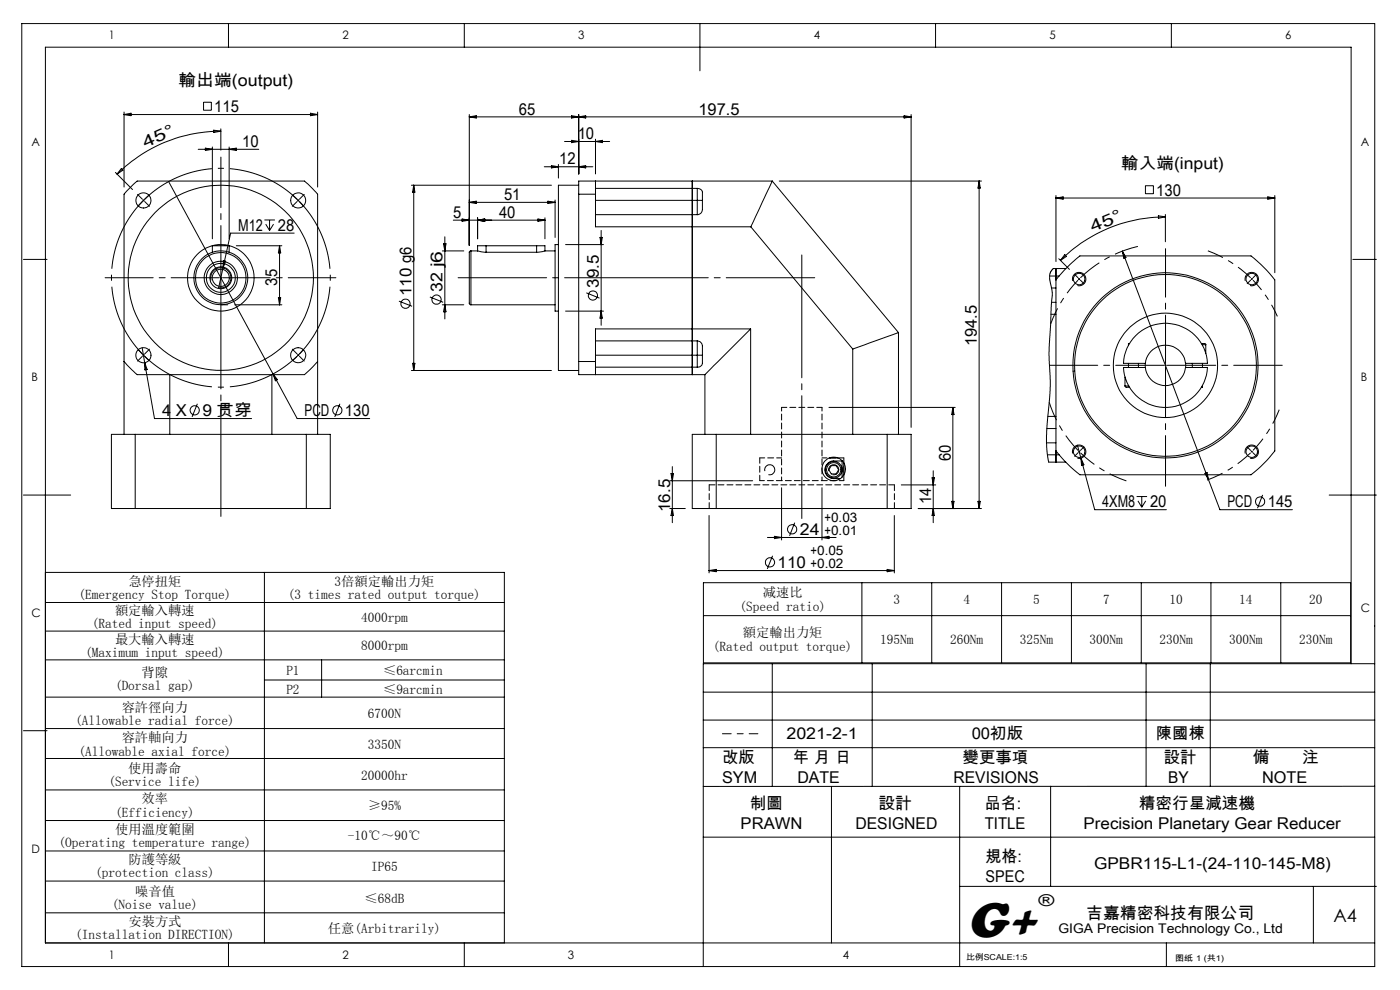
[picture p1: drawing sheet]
<svg xmlns="http://www.w3.org/2000/svg" width="297mm" height="210mm" viewBox="0 0 297 210" stroke-linecap="round" stroke-linejoin="round" font-family="sans-serif">
<g fill="none" stroke="#000" stroke-width=".21">
<path d="M4.6 5h287v200h-287zM48.5 5v5M98.5 5v5M148.5 5v10M198.5 5v5M248.5 5v5M24.5 36.6l3.6 3.6M25.8 35.7l.3 .4-1.3 .8zM26.3 23.8v15.9M26.3 24.3h41.1M26.3 24.3l1.5-.3v.5zM35.8 38.5l22.1 40.8"/>
<path d="M42.1 31.7h12.8M43.2 21.7h1.6v1.7h-1.6zM43.6 31.4l1.4 .3-1.4 .2zM45 31.2v19.5M45.3 27.6l1.5 .2-1.5 .3zM46.8 27.8a31.1 31.1 0 0 0-22 9.1M46.8 27.3v4.5M48.6 31.2v19.5M48.6 31.7l1.5-.3v.5zM65.9 24l1.5 .3-1.5 .2zM67.4 23.8v15.9M87.3 39.3h29.7"/>
<path d="M87.8 39.3v39.3M87.8 39.3l.2 1.5h-.5zM99.6 24.3v27.8M99.6 24.8h93.7M99.6 24.8l1.4-.3v.5zM115.5 35.4h10.3M117 35.1l1.5 .3-1.5 .2zM118.5 34.9v2.9M119.8 30h9.5M121.2 24.5l1.6 .3-1.6 .2zM121.2 29.8l1.6 .2-1.6 .3zM122.8 39.3h-4.3v39.3h4.3"/>
<path d="M122.8 35.4l1.4-.3v.5zM122.8 24.3v12.6M122.8 24.8l1.4-.3v.5zM126.3 38.4v2.8M126.3 40h21.6M126.3 29.5v7.4M126.3 30l1.5-.2v.5zM146.9 38.4v41.1M147.9 40l.8 .2 .3 .5v2.8a1.93 1.93 0 0 1-.6 1.9l-.5 .1M147.9 40v2.5M163.8 38.4h-41v2.8M163.8 38.4l-4.5 9.7"/>
<path d="M163.8 38.4l26.8 32.1M165.3 38.4h42.9M191.8 24.5l1.5 .3-1.5 .2zM193.3 24.3v66.4M207.7 38.4v69.5M207.7 38.4l.3 1.5h-.5zM243 39.4h1.7v1.7h-1.7zM5 55h5M30.3 42.4l.1 .1M30.4 42.5l-.1 .1M30.4 42.5l.2 .1M30.6 42.4l-.2 .1"/>
<path d="M31.6 41.4l-2.3 2.3M44.8 59.5a2.14 2.14 0 0 1 1.8-2.7 2.14 2.14 0 0 1 2.4 2.3 2.14 2.14 0 0 1-2.7 1.9M45 53.5v-1.4h3.6v1.4M47.3 56.8l-.9 4.2M47.4 55.3l.5 .1-.6 1.4zM50.1 52.1h9.7M56.1 46.7h2.2M56.4 47.5l.8 1.4M57.2 46.7v2.2M58 47.5l-.8 1.4M59.3 52.1v12.6M59.3 52.1l.2 1.5h-.4z"/>
<path d="M62.1 41.4l2.2 2.3M62.4 49.5h-13.5l-1.6 7.3M93.8 53.2h4.6M94.1 51.7h.5l-.2 1.5zM94.4 50.2v17.5M96.2 46.7h19.4M98 46.5l1.6 .2-1.6 .2zM99.6 42.9l1.4-.2v.5zM99.6 42.9h18.2M99.9 53.2l-.3 .2v11l.3 .3M99.9 53.2v11.5M99.9 53.2h1.4"/>
<path d="M101.3 53.2l1.8 .3M101.3 46.2v4.5M101.3 46.7l1.5-.2v.4zM103.1 52.1h-1.8v1.1M103.1 52.1h10.7M103.1 53.5h10.7M103.1 52.1v1.4M113.8 52.1h1.8v1.1M113.8 52.1v1.4M114.1 46.5l1.5 .2-1.5 .2zM115.6 53.2l-1.8 .3M115.6 53.2h2.2"/>
<path d="M115.6 46.2v4.5M116.2 42.7l1.6 .2-1.6 .3zM117.8 42.4v8M118.5 51.9h-.7v14.1h.7M120 51.9h8M122.8 41.2v35.5M122.8 41.2h3.5M126.3 41.2v6.9h33M126.3 45.5h21.6M126.3 42.5h21.6M127.3 50.4h.5l-.3 1.5zM127.5 48.9v20.1"/>
<path d="M147.9 42.5v3M147.9 42.5h1.1M159.3 48.1l21.6 25.9M222.7 58.6h2M224 57v41M224 59.4a32.4 32.4 0 0 1 5.1-5.1h36.3a30.3 30.3 0 0 1 5 5.1v36.3a28.5 28.5 0 0 1-5 5h-36.3a30.3 30.3 0 0 1-5.1-5M224 41.5v14M224 42h46.4M224 42l1.5-.2v.5zM224.6 54.9l2.3 2.2M225.9 54l.3 .4-1.2 .8zM226.1 57h-2.7l-.4 .5-.3 .8v.9l.5 2.3v1.3l-.7 11.8 .3 5.9v2.5l-.8 9.3 .1 3.1 .4 2.6h3.6"/>
<path d="M227.5 59.6a1.43 1.43 0 0 1 1.3-1.8 1.43 1.43 0 0 1 1.5 1.5 1.43 1.43 0 0 1-1.7 1.3M228.8 59.1l.3 .2M229.1 59.1l-.3 .2M238.1 53.3l18.3 48.4M238.1 53.3l.8 1.3-.5 .2zM245.7 45.8l1.5 .2-1.5 .3zM247.2 46a31.5 31.5 0 0 0-22.2 9.2M247.2 45.5v5.8M264.2 59.6a1.43 1.43 0 0 1 1.2-1.8 1.43 1.43 0 0 1 1.6 1.5 1.43 1.43 0 0 1-1.8 1.3M269 41.8l1.4 .2-1.4 .3zM270.4 41.5v16.3M287 55h5"/>
<path d="M26.3 76.7l2.8 2.8h35.5l2.8-2.8M29.3 74.2l2.3 2.2M30.2 73.8l.5 3.1M30.7 76.9l2.1 11.9h20.6M30.7 76.9l.5 1.5h-.5zM36 79.5v12.6M46.8 64.7h1.5M49.8 64.7h10M57.7 79.5v12.6M57.9 79.3l5.1 9.5h15.4M57.9 79.3l.9 1.2-.4 .3zM59.1 63.1h.4l-.2 1.6z"/>
<path d="M64.3 74.2l-2.2 2.2M84.6 63.9l2.8 1.1M87.3 78.6h29.7M87.5 77.1h.5l-.2 1.5zM91.2 63l2.8 1.1M93.8 64.7h4.6M94.4 64.7l.2 1.4h-.5zM99.9 64.7h17.9M120 66h8M122.8 76.7v2.8h26.7M122.8 76.7h3.5M124.4 62.1l2.8 1.1"/>
<path d="M126.3 76.7v2.8M126.3 72.3h21.6M126.3 75.3h21.6M126.3 77.9h21.6M127.5 66l.3 1.5h-.5zM147.9 72.3a1.24 1.24 0 0 1 1.1 1.6v2.4a1.36 1.36 0 0 1-.6 1.5l-.5 .1M147.9 75.3h1.1M147.9 72.3v3M147.9 75.3v2.6M149.5 79.5v12.6M159.2 69.8l-9.7 9.7M159.2 69.8h-32.9v6.9"/>
<path d="M159.2 69.8v22.3M180.9 74v18.1M190.6 70.5l-9.7 3.5M190.6 70.5v21.6M223 66.7h1M223.1 64.1h.9M223.1 61.1h.9M239.4 77.1v.9M239.6 72.9h-.2v.4M241.5 77.1v.9M243 78a4.3 4.3 0 0 0 4.2 3.8 4.3 4.3 0 0 0 4.3-3.8M243 78h-4.7a8.9 8.9 0 0 0 8.9 8.4 8.9 8.9 0 0 0 9-8.4h-4.7"/>
<path d="M243 77.1h-4.7a8.9 8.9 0 0 1 8.9-8.5 8.9 8.9 0 0 1 9 8.5h-4.7M243 77.1a4.3 4.3 0 0 1 4.2-3.9 4.3 4.3 0 0 1 4.3 3.9M243 77.1v.9M251.5 77.1v.9M252.9 77.1v.9M254.9 72.9h.8l.1 .2M255 73.1h.8M255.1 77.1v.9M255.8 73.1v1.9M26.3 92.1v-50.9l2.8-2.8h35.5l2.8 2.8v50.9M28.7 92.1h-5.1v15.8h5.1M28.7 92.1h36.3"/>
<path d="M28.7 92.1v15.8M41.9 85.6l-1.2 2.8M65 92.1h5.1v15.8h-5.1M65 92.1v15.8M72.1 85.6l-1.1 2.8M142.6 99v11.9M151.9 92.1h-5v15.8h5M151.9 92.1v15.8M151.9 92.1h36.3M162.2 99.9a1.08 1.08 0 0 1 1-1.3 1.08 1.08 0 0 1 1.1 1.1 1.08 1.08 0 0 1-1.3 1M175.8 99.9a1.08 1.08 0 0 1 .9-1.3 1.08 1.08 0 0 1 1.2 1.1 1.08 1.08 0 0 1-1.3 1M175.9 86.4h26.7"/>
<path d="M175.9 97.1h1.9M176.1 97.1h.1M176.4 98.8h1l.5 .9-.5 .8h-1l-.6-.8zM179 98.2v2.6M188.2 92.1h5.1v15.8h-5.1M188.2 92.1v15.8M198 99.9v11M202.1 86.4v21.5M202.1 86.4l.3 1.5h-.5zM222 93.9h2M222.1 90.9h1.9M222.2 96.5h2.5"/>
<path d="M222.3 88.3h1.7M227.5 96.2a1.43 1.43 0 0 1 1.3-1.8 1.43 1.43 0 0 1 1.5 1.5 1.43 1.43 0 0 1-1.7 1.3M228.6 94.4l3.6 13.7h15.2M229.3 97.2l.6 1.4-.5 .1zM238.7 81.9l.2 .3h.7M238.7 81.9h.8M238.7 80v1.9M255.1 81.8v.4h-.2M264.2 96.2a1.43 1.43 0 0 1 1.2-1.8 1.43 1.43 0 0 1 1.6 1.5 1.43 1.43 0 0 1-1.8 1.3M5 105h10M28.7 107.9h36.3M142.1 107.9h3.3"/>
<path d="M142.1 102h17.6M142.3 100.5h.6l-.3 1.5zM142.6 107.9l.3 1.5h-.6zM150.4 109.4v12.1M151.9 107.9h36.3M162.8 114h14.6M163.9 117.9l-1.1 2.8M164.3 113.8l1.5 .2-1.5 .3zM165.8 103.5v11M168.6 110.9l-1.1 2.8M174.4 103.5v11M174.4 114l1.5-.2v.5z"/>
<path d="M178.6 101.2v-3.4h-.7a2.9 2.9 0 0 0-2.6 .8 2.01 2.01 0 0 0 .2 2.3 2.01 2.01 0 0 0 2.2 .6h.6M189.7 109.4v12.1M191.2 102.9h7.3M194.8 107.9h13.4M197.7 101.3h.5l-.2 1.6zM198 107.9l.2 1.5h-.5zM201.9 106.4h.5l-.3 1.5zM207.5 106.4h.5l-.3 1.5zM241.1 105.3h2.2M241.4 106.2l.8 1.4M242.2 105.3v2.3M243.1 106.2l-.9 1.4"/>
<path d="M255.6 100.4l.5-.1 .3 1.4zM256.4 101.7l2.4 6.4h15.4M267.9 105l-1.1 2.8M282 105h10M9.6 127.8h97.4M9.6 133.9h97.4M9.6 140h97.4M9.6 121.4h97.4v78.6M56.1 121.4v78.6M68.2 140v7.9M149.2 123.6h137.3v17h-137.3zM149.2 130.6h137.3"/>
<path d="M150.4 121h39.3M150.4 121l1.5-.2v.5zM182.8 123.6v17M188.2 120.8l1.5 .2-1.5 .3zM197.7 123.6v17M212.5 123.6v17M227.3 123.6v17M242.1 123.6v17M256.9 123.6v17M271.7 123.6v17M5 155h5M9.6 147.9h97.4"/>
<path d="M9.6 154.5h97.4M56.1 144.2h50.9M149.2 152.7h142.4M149.2 146.8h142.4M149.2 158.6h142.4M163.8 140.8v26M185 140.8v26M243.1 140.8v26M256.8 140.8v26M286.6 140.8v-130.8h-277v190h282M291.6 140.8h-142.4v64.2M9.6 160.9h97.4"/>
<path d="M9.6 167.6h97.4M9.6 174.1h97.4M149.2 177.6h142.4M176.4 166.8v33.2M203.6 166.8v38.2M222.9 166.8v21.2M291.6 166.8h-142.4M9.6 180.5h97.4M9.6 186.9h97.4M9.6 193.6h97.4M203.6 188h88.4M278.6 188v12"/>
<path d="M48.5 200v5M98.5 200v5M247.4 200v5"/>
<circle cx="30.4" cy="42.5" r="1.6"/>
<circle cx="46.8" cy="58.9" r="1.83"/>
<circle cx="46.8" cy="58.9" r="2.32"/>
<circle cx="46.8" cy="58.9" r="7.1"/>
<circle cx="46.8" cy="58.9" r="3.5"/>
<circle cx="46.8" cy="58.9" r="3.1"/>
<circle cx="46.8" cy="58.9" r="19.7"/>
<circle cx="46.8" cy="58.9" r="5.4"/>
<circle cx="46.9" cy="58.9" r="5.7"/>
<circle cx="63.3" cy="42.5" r="1.6"/>
<circle cx="228.9" cy="59.2" r="1.21"/>
<circle cx="265.6" cy="59.2" r="1.21"/>
<circle cx="30.4" cy="75.3" r="1.6"/>
<circle cx="63.2" cy="75.4" r="1.6"/>
<circle cx="86" cy="64.4" r=".98"/>
<circle cx="92.6" cy="63.6" r=".99"/>
<circle cx="125.8" cy="62.7" r=".98"/>
<circle cx="247.2" cy="77.5" r="19.3"/>
<circle cx="247.2" cy="77.5" r="11.1"/>
<circle cx="247.2" cy="77.5" r="19.6"/>
<circle cx="41.3" cy="87" r=".98"/>
<circle cx="71.6" cy="87" r=".98"/>
<circle cx="176.9" cy="99.5" r="2.5"/>
<circle cx="176.9" cy="99.7" r="1.79"/>
<circle cx="176.9" cy="99.6" r="1.52"/>
<circle cx="228.9" cy="95.8" r="1.21"/>
<circle cx="265.6" cy="95.8" r="1.21"/>
<circle cx="163.3" cy="119.3" r=".98"/>
<circle cx="168" cy="112.3" r=".98"/>
<circle cx="267.3" cy="106.4" r=".99"/>
</g>
<path d="M229.2 58.9a25.9 25.9 0 0 1 12.2-6.6" fill="none" stroke="#000" stroke-width=".21" stroke-dasharray="30.5 1.3 1.3 1.3" stroke-dashoffset="25.4" stroke-linecap="butt"/>
<path d="M63.3 42.5l-.2-.1M63.3 42.5l.1 .1M265.6 59.2l-.2-.1M265.6 59.2l.1 .1M30.4 75.3l.2 .2M30.4 75.3l-.1-.1M63.3 75.3l.1-.1M63.3 75.3l-.2 .2M229 95.8l.1 .1M229 95.8l-.2-.1M265.6 95.8l.1-.1M265.6 95.8l-.2 .1" fill="none" stroke="#000" stroke-width=".21" stroke-dasharray="30.5 1.3 1.3 1.3" stroke-linecap="butt"/>
<path d="M265.3 58.9a25.9 25.9 0 0 0-9.1-5.7" fill="none" stroke="#000" stroke-width=".21" stroke-dasharray="30.5 1.3 1.3 1.3" stroke-dashoffset="27" stroke-linecap="butt"/>
<path d="M265.8 59.4a25.9 25.9 0 0 1 5.2 7.7" fill="none" stroke="#000" stroke-width=".21" stroke-dasharray="30.5 1.3 1.3 1.3" stroke-dashoffset="27.7" stroke-linecap="butt"/>
<path d="M265.8 95.5a25.9 25.9 0 0 0 5.6-8.6" fill="none" stroke="#000" stroke-width=".21" stroke-dasharray="30.5 1.3 1.3 1.3" stroke-dashoffset="27.2" stroke-linecap="butt"/>
<path d="M228.7 59.4a25.9 25.9 0 0 0-5.8 9.3M265.3 96a25.9 25.9 0 0 1-9.2 5.8" fill="none" stroke="#000" stroke-width=".21" stroke-dasharray="30.5 1.3 1.3 1.3" stroke-dashoffset="26.9" stroke-linecap="butt"/>
<path d="M229.2 96a25.9 25.9 0 0 0 9.8 6" fill="none" stroke="#000" stroke-width=".21" stroke-dasharray="30.5 1.3 1.3 1.3" stroke-dashoffset="26.6" stroke-linecap="butt"/>
<path d="M222.6 85.4a25.7 25.7 0 0 0 6.1 10.1" fill="none" stroke="#000" stroke-width=".21" stroke-dasharray="30.5 1.3 1.3 1.3" stroke-dashoffset="26.4" stroke-linecap="butt"/>
<path d="M30.2 42.8a23.2 23.2 0 0 0 0 32.3M63 42.2a23.2 23.2 0 0 0-32.3 0M30.7 75.6a23.2 23.2 0 0 0 32.3 0M63.5 75.1a23.2 23.2 0 0 0 0-32.3" fill="none" stroke="#000" stroke-width=".21" stroke-dasharray="30.5 1.3 1.3 1.3" stroke-dashoffset="14.5" stroke-linecap="butt"/>
<path d="M172.8 58.9h-75.6" fill="none" stroke="#000" stroke-width=".21" stroke-dasharray="30.5 1.3 1.3 1.3" stroke-dashoffset="11.7"/>
<path d="M170.1 54.1v55.9" fill="none" stroke="#000" stroke-width=".21" stroke-dasharray="30.5 1.3 1.3 1.3" stroke-dashoffset="4.4"/>
<path d="M153.3 155.6h7.5" fill="none" stroke="#000" stroke-width=".21" stroke-dasharray="30.5 1.3 1.3 1.3" stroke-dashoffset="28.6"/>
<path d="M179 97.1v4.9M161.2 102v-4.9" fill="none" stroke="#000" stroke-width=".21" stroke-dasharray="1.3 .6" stroke-dashoffset=".1"/>
<path d="M165.8 86.4h8.6M165.8 97.1h-4.6M179 97.1h-4.6" fill="none" stroke="#000" stroke-width=".21" stroke-dasharray="1.3 .6" stroke-dashoffset=".2"/>
<path d="M161.2 102h17.8" fill="none" stroke="#000" stroke-width=".21" stroke-dasharray="1.3 .6" stroke-dashoffset=".3"/>
<path d="M165.8 86.4v15.6M174.4 102v-15.6" fill="none" stroke="#000" stroke-width=".21" stroke-dasharray="1.3 .6" stroke-dashoffset=".5"/>
<path d="M150.5 102.8h39.2M150.5 102.8v5M189.7 107.8v-5" fill="none" stroke="#000" stroke-width=".21" stroke-dasharray="1.3 .6"/>
<g fill="none" stroke="#000" stroke-width=".21" stroke-dasharray="30.5 1.3 1.3 1.3">
<path d="M30.2 42.2l-1-1M30.7 42.8l1 1M46.9 58.9v-.2M46.9 58.9h-.2M46.9 58.9v.2M46.9 58.9h.1M63 42.8l-1 1M63.3 42.5l.1-.1M63.3 42.5l-.2 .1M63.5 42.2l1-1M228.7 58.9l-.7-.7M229.2 59.4l.7 .8"/>
<path d="M265.3 59.4l-.7 .8M265.6 59.2l.1-.1M265.6 59.2l-.2 .1M265.8 58.9l.8-.7M30.2 75.6l-1 1M30.4 75.3l-.1 .2M30.4 75.3l.2-.1M30.7 75.1l1-1M63 75.1l-1-1M63.3 75.3l.1 .2M63.3 75.3l-.2-.1M63.5 75.6l1 1"/>
<path d="M247.3 77.5v-.2M247.3 77.5h-.2M247.3 77.5v.2M247.3 77.5h.1M228.7 96l-.7 .8M229 95.8l-.2 .1M229 95.8l.1-.1M229.2 95.5l.7-.7M265.3 95.5l-.7-.7M265.6 95.8l.1 .1M265.6 95.8l-.2-.1M265.8 96l.8 .8"/>
</g>
<path d="M247.3 77.1v-24.3M247.6 77.5h24.4" fill="none" stroke="#000" stroke-width=".21" stroke-dasharray="30.5 1.3 1.3 1.3" stroke-dashoffset="20.2"/>
<path d="M46.5 58.9h-24.2M246.9 77.5h-24.2" fill="none" stroke="#000" stroke-width=".21" stroke-dasharray="30.5 1.3 1.3 1.3" stroke-dashoffset="20.3"/>
<path d="M247.3 77.8v25.3" fill="none" stroke="#000" stroke-width=".21" stroke-dasharray="30.5 1.3 1.3 1.3" stroke-dashoffset="19.7"/>
<path d="M46.9 58.6v-25.3" fill="none" stroke="#000" stroke-width=".21" stroke-dasharray="30.5 1.3 1.3 1.3" stroke-dashoffset="19.8"/>
<path d="M46.9 59.3v50.2" fill="none" stroke="#000" stroke-width=".21" stroke-dasharray="30.5 1.3 1.3 1.3" stroke-dashoffset="7.2"/>
<path d="M47.2 58.9h24.1" fill="none" stroke="#000" stroke-width=".21" stroke-dasharray="30.5 1.3 1.3 1.3" stroke-dashoffset="20.4"/>
<text font-size="11" x="205.1" y="198.7">G+</text>
<text font-size="3.9" x="282.9" y="195.5">A4</text>
<g font-size="3.5">
<text x="37.8" y="18.2">輸出端(output)</text>
<text x="45.5" y="23.8">115</text>
<text x="110.1" y="24.3">65</text>
<text x="122.6" y="29.5">10</text>
<text x="148.2" y="24.3">197.5</text>
<text x="30.9" y="31.4" transform="rotate(-24 30.9 31.4)">4 5 °</text>
<text x="51.4" y="31.2">10</text>
<text x="118.6" y="34.9">12</text>
<text x="237.9" y="35.9">輸入端(input)</text>
<text x="245.3" y="41.5">130</text>
<text x="96.2" y="46.2">5</text>
<text x="105.9" y="46.2">40</text>
<text x="106.9" y="42.4">51</text>
<text x="50.6" y="48.9">M12</text>
<text x="58.9" y="48.9">28</text>
<text x="231.8" y="49.2" transform="rotate(-22 231.8 49.2)">4 5 °</text>
<text x="58.8" y="60.6" transform="rotate(-90 58.8 60.6)">35</text>
<text x="87.3" y="62.8" transform="rotate(-90 87.3 62.8)">110 g6</text>
<text x="93.9" y="61.9" transform="rotate(-90 93.9 61.9)">32 j6</text>
<text x="127.1" y="61.1" transform="rotate(-90 127.1 61.1)">39.5</text>
<text x="207.2" y="73.4" transform="rotate(-90 207.2 73.4)">194.5</text>
<text x="34.4" y="88.3">4 X</text>
<text x="42.9" y="88.3">9 贯穿</text>
<text x="64.6" y="88.3">PCD</text>
<text x="73.2" y="88.3">130</text>
<text x="201.7" y="97.8" transform="rotate(-90 201.7 97.8)">60</text>
<text x="197.5" y="106.9" transform="rotate(-90 197.5 106.9)">14</text>
<text x="233.8" y="107.6">4XM8</text>
<text x="244" y="107.6">20</text>
<text x="260.4" y="107.6">PCD</text>
<text x="269" y="107.6">145</text>
<text x="142.1" y="108.6" transform="rotate(-90 142.1 108.6)">16.5</text>
<text x="169.7" y="113.5">24</text>
<text x="165" y="120.5">110</text>
<text x="220.3" y="192.2">®</text>
<text x="230.5" y="194.8">吉嘉精密科技有限公司</text>
</g>
<g font-size="3.4">
<text x="153.2" y="161.9">改版</text>
<text x="166.8" y="156.8">2021-2-1</text>
<text x="168.2" y="161.9">年 月 日</text>
<text x="204.2" y="161.9">變更事項</text>
<text x="206.1" y="156.8">00初版</text>
<text x="245.2" y="156.8">陳國棟</text>
<text x="246.9" y="161.9">設計</text>
<text x="265.8" y="161.9">備</text>
<text x="276.3" y="161.9">注</text>
<text x="153.2" y="166.2">SYM</text>
<text x="169.2" y="166.2">DATE</text>
<text x="202.3" y="166.2">REVISIONS</text>
<text x="247.8" y="166.2">BY</text>
<text x="267.7" y="166.2">NOTE</text>
<text x="159.1" y="171.5">制圖</text>
<text x="186.4" y="171.5">設計</text>
<text x="208.9" y="171.5">品名:</text>
<text x="241.6" y="171.5">精密行星減速機</text>
<text x="157.1" y="175.8">PRAWN</text>
<text x="181.5" y="175.8">DESIGNED</text>
<text x="208.9" y="175.8">TITLE</text>
<text x="229.9" y="175.8">Precision Planetary Gear Reducer</text>
<text x="209.1" y="182.9">規格:</text>
<text x="232.1" y="184.4">GPBR115-L1-(24-110-145-M8)</text>
<text x="209.1" y="187.2">SPEC</text>
</g>
<g font-size="2.8">
<text x="174.9" y="110.7">+0.03</text>
<text x="174.9" y="113.5">+0.01</text>
<text x="172" y="117.7">+0.05</text>
<text x="27.2" y="124.2">急停扭矩</text>
<text x="71" y="124.2">3倍額定輸出力矩</text>
<text x="172" y="120.5">+0.02</text>
<text x="16.6" y="127">(Emergency Stop Torque)</text>
<text x="24.4" y="130.4">額定輸入轉速</text>
<text x="61.1" y="127">(3 times rated output torque)</text>
<text x="76.6" y="131.8">4000rpm</text>
<text x="156.9" y="129.5">(Speed ratio)</text>
<text x="161.8" y="126.7">减速比</text>
<text x="189.6" y="128.1">3</text>
<text x="204.4" y="128.1">4</text>
<text x="219.2" y="128.1">5</text>
<text x="234" y="128.1">7</text>
<text x="248.1" y="128.1">10</text>
<text x="262.9" y="128.1">14</text>
<text x="277.7" y="128.1">20</text>
<text x="19.5" y="133.3">(Rated input speed)</text>
<text x="24.4" y="136.5">最大輸入轉速</text>
<text x="76.6" y="137.9">8000rpm</text>
<text x="157.6" y="135.2">額定輸出力矩</text>
<text x="186.7" y="136.6">195Nm</text>
<text x="201.5" y="136.6">260Nm</text>
<text x="216.4" y="136.6">325Nm</text>
<text x="231.2" y="136.6">300Nm</text>
<text x="246" y="136.6">230Nm</text>
<text x="260.8" y="136.6">300Nm</text>
<text x="275.6" y="136.6">230Nm</text>
<text x="18.1" y="139.3">(Maximum input speed)</text>
<text x="30" y="143.5">背隙</text>
<text x="60.7" y="143.1">P1</text>
<text x="81.3" y="143.1">≤6arcmin</text>
<text x="151.2" y="138">(Rated output torque)</text>
<text x="24.4" y="146.3">(Dorsal gap)</text>
<text x="60.7" y="147.2">P2</text>
<text x="81.3" y="147.2">≤9arcmin</text>
<text x="15.9" y="153.8">(Allowable radial force)</text>
<text x="25.8" y="151">容許徑向力</text>
<text x="78" y="152.4">6700N</text>
<text x="16.6" y="160.3">(Allowable axial force)</text>
<text x="25.8" y="157.5">容許軸向力</text>
<text x="78" y="158.9">3350N</text>
<text x="23" y="166.8">(Service life)</text>
<text x="27.2" y="164">使用壽命</text>
<text x="76.6" y="165.4">20000hr</text>
<text x="24.4" y="173.2">(Efficiency)</text>
<text x="30" y="170.4">效率</text>
<text x="78" y="171.8">≥95%</text>
<text x="12.4" y="179.7">(Operating temperature range)</text>
<text x="24.4" y="176.9">使用溫度範圍</text>
<text x="73.8" y="178.3">-10℃～90℃</text>
<text x="27.2" y="183.3">防護等級</text>
<text x="78.7" y="184.7">IP65</text>
<text x="20.2" y="186.1">(protection class)</text>
<text x="28.7" y="190">噪音值</text>
<text x="77.3" y="191.4">≤68dB</text>
<text x="23.7" y="192.9">(Noise value)</text>
<text x="27.2" y="196.4">安裝方式</text>
<text x="69.6" y="197.8">任意(Arbitrarily)</text>
<text x="224.5" y="197.8">GIGA Precision Technology Co., Ltd</text>
<text x="16" y="199.2">(Installation DIRECTION)</text>
</g>
<g font-size="2.5">
<text x="23.1" y="8.4">1</text>
<text x="72.7" y="8.4">2</text>
<text x="122.7" y="8.4">3</text>
<text x="172.7" y="8.4">4</text>
<text x="222.7" y="8.4">5</text>
<text x="272.7" y="8.4">6</text>
<text x="6.7" y="30.9">A</text>
<text x="288.7" y="30.9">A</text>
<text x="6.7" y="80.9">B</text>
<text x="288.7" y="80.9">B</text>
<text x="6.7" y="130.9">C</text>
<text x="288.7" y="129.9">C</text>
<text x="6.7" y="180.9">D</text>
<text x="23.1" y="203.4">1</text>
<text x="72.7" y="203.4">2</text>
<text x="120.5" y="203.4">3</text>
<text x="178.8" y="203.4">4</text>
</g>
<g font-size="1.7">
<text x="204.9" y="203.7">比例SCALE:1:5</text>
<text x="249.3" y="203.8">图纸 1 (共1)</text>
</g>
</svg>
